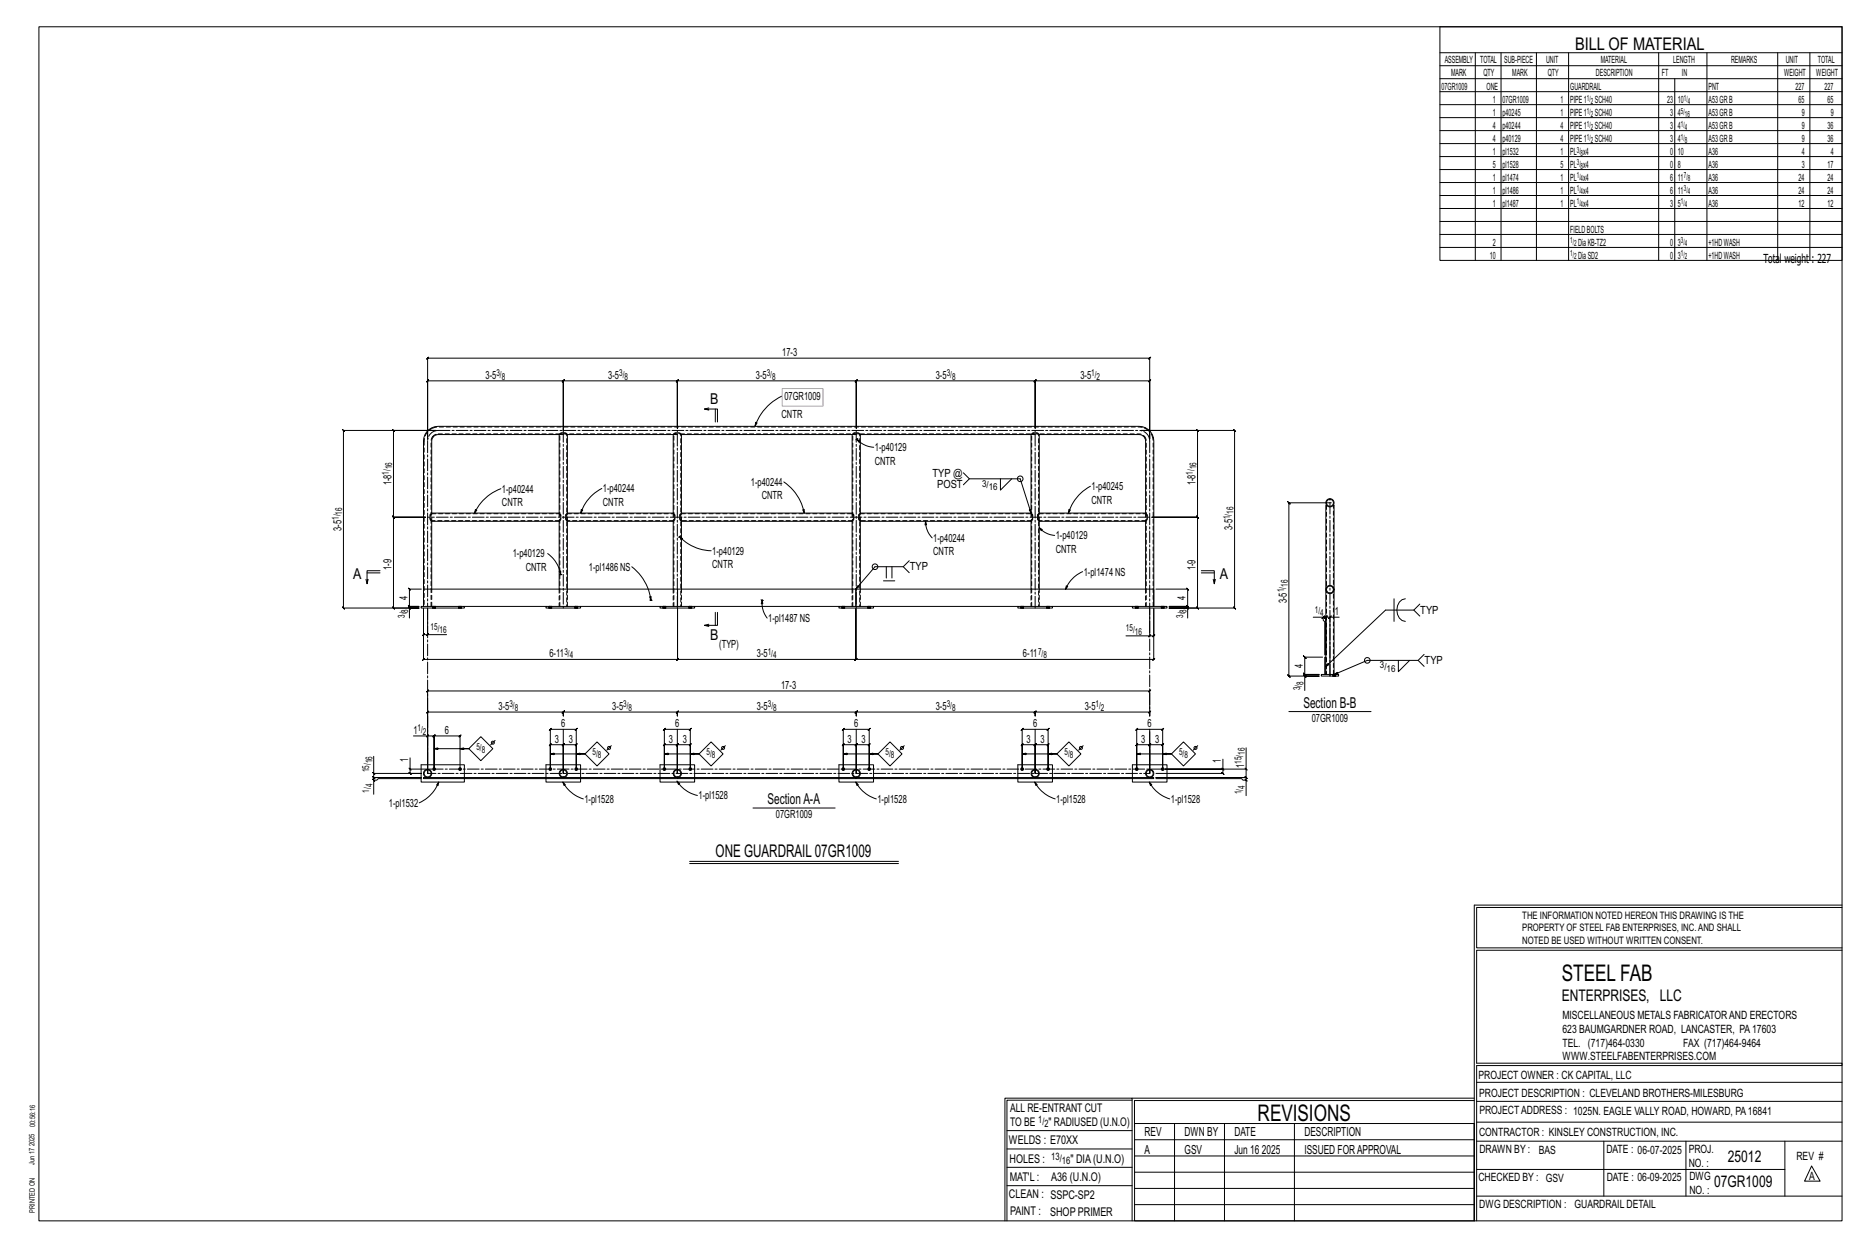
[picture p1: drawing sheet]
<svg xmlns="http://www.w3.org/2000/svg" width="914mm" height="610mm" viewBox="0 0 914 610" stroke-linecap="round" stroke-linejoin="round" font-family="sans-serif">
<g fill="none" stroke="#000" stroke-width=".49">
<path d="M19 13h883v584h-883zM705 13h197v114h-197zM705 26h197M705 32h197M705 39h197M722 26v101M735 26v101M752 26v101M768 26v101M812 26v101M820 39v88M836 26v101"/>
<path d="M870 26v101M886 26v101M705 45h197M705 51h197M705 58h197M705 64h197M705 70h197M705 77h197M705 83h197M705 89h197M705 96h197M705 102h197"/>
<path d="M705 108h197M705 115h197M705 121h197M209 175v1l1-1h-1h354l-1 1 1-1v40v-29l-1 1 1-1h-56l-1 1 1-1v24v-24l-1 1 1-1h-88h1l-1 1v-1v24v-24h1l-1 1v-1h-87l-1 1 1-1v24v-24l-1 1 1-1h-56l-1 1 1-1v25v-25l-1 1 1-1h-67h1l-1 1v-1v29zM347 200h-2M383 194a26 26 0 0 0-13 14M274 213h-61l-1 1-1 2v35M274 213l1-1h2l1 1M274 213v38M278 213v38M278 213h52M330 213v-1h3l1 1"/>
<path d="M330 213v38M334 213v38M334 213h83M347 201l-2-1h6v6M350 200v6M370 207h1l-1 1zM417 213l1-1h2l1 1M417 213v38M419 215l2 1h-1zM419 215a12 12 0 0 0 9 4M419 215h.1M420 215h-1"/>
<path d="M421 213v38M421 213h84M509 213h49h2l1 3v35M245 239a23 23 0 0 0-13 12M295 239a21 21 0 0 0-11 12M384 236a24 24 0 0 1 10 15M472 231l3 3h24l6 17M475 234l-3 3M490 234v6l5-6M534 238a22 22 0 0 0-11 13M211 255v33M233 249v1l-1 1z"/>
<path d="M274 255v33M274 251h-63v1v2v1h63M274 251l1 1v2l-1 1M278 251l-1 1v2l1 1h52M278 251h52M278 255v33M285 249v1l-1 1zM330 255v33M330 251v1v2v1M334 251l-1 1v2l1 1h83M334 251h83M334 255v33"/>
<path d="M393 249h1v2zM417 255v33M417 251l1 1v2l-1 1M421 251l-1 1v2l1 1h84M421 251h84M421 255v33M453 255l1 2h-1zM453 255a11 11 0 0 0 3 8M505 251v-38v-1h3l1 1v38M505 255v33M505 251v1v2v1M509 258l1 1v1z"/>
<path d="M509 258a11 11 0 0 0 7 4M509 255v33M523 249h1l-1 2zM561 255v33M561 251h-52l-1 1v2l1 1h52M561 251l1 1v2l-1 1M649 247v75M652 246h-21l-1-1 2 2-1-1v85l-1-1 2 1h-1h15h-7v7M653 247v83M186 279h-6v7v-3M268 271a16 16 0 0 1 6 10M274 280v-1v2z"/>
<path d="M309 277a25 25 0 0 1 10 17M333 263h1v1zM333 263a22 22 0 0 0 15 6M333 263h-1M333 262v1M434 277v6M437 277v6M442 277l3 3M445 274l-3 3h-14l-9 11M530 280a16 16 0 0 0-8 8M588 279h6v7l1-3M179 283l1 3"/>
<path d="M180 280h6M200 297l1 1zM205 297h-37l1 1-1-1v-86h1l-1-1v1h45h-20l-1-1 1 1v42h-1l1 1v-1h15h-15h-1l1 1v-1v44h-1l1 1v-1h12h-5v5M206 297h21h-21zM206 288h-6l1 1-1-1v9v-1l1 1h-1h5h-5v-1l1 1h-1M207 288v-72a7 7 0 0 1 8-7h343a7 7 0 0 1 7 7v81v-9h-146v9v-9h-87v9v-9h-125v9M209 298v13h10M212 297h.1M213 297h.1M225 297h.1M226 297h.1M227 297h40"/>
<path d="M267 297h17h-17zM269 297h.1M270 297h.1M274 281h.1M274 281h1M281 297h.1M283 297h.1M284 297h39M318 292h1v2zM318 294h1M319 294h.1M323 297h17h-17z"/>
<path d="M325 297h.1M326 297h.1M337 297h.1M339 297h.1M340 297h71M350 300v6M351 300v6h-6h2M373 293v1M373 294v1zM373 294a12 12 0 0 0 3 8M373 294h1M411 297h17h-17z"/>
<path d="M412 297h.1M413 297h.1M425 297h.1M426 297h.1M428 297h70M432 284h6M498 297h17h-17zM500 297h.1M501 297h.1M512 297h.1M514 297h.1M515 297h39"/>
<path d="M522 287h1l-1 1zM554 297h17h-17zM556 297h.1M557 297h.1M563 298v13h-12M566 288h15l1 1-1-1v9v-1l1 1h-1h-9h9v-1l1 1h-1M568 297h.1M570 297h.1M572 297h32l1 1-1-1v-86h1l-1-1v1h-45h27v-1l1 1h-1v42l1 1-1-1h-22h22l1 1-1-1v44l1 1-1-1h-14h9v5M581 297l1 1zM588 280h6M594 283v3"/>
<path d="M682 293v11M688 293a6 6 0 0 0-4 5 6 6 0 0 0 4 6M692 298l3 3M695 296l-3 2h-14l-29 28M209 311l1-1zM209 311h-2l1-1-1 1v-13v25l1-1-1 1h125h-1l1-1v1v-25v25h-1l1-1v1h87h-1l1-1v1v-25v25h-1l1-1v1h146h-1l1-1v1v-25v13l-1 1 1-1h-2M347 305l-2 1M562 312l1-1zM643 302h5v1v1v16M648 302h1l-1 1 2-2-1 1v18v-18l-1 1 2-2-1 1h2M648 301l-1 2zM650 303l2-2z"/>
<path d="M656 302h-5v29M638 330l1 1zM647 322h-8l-1-1 1 1v8l-1-1 1 2v-1h7h-7l-1-1 1 2v-1v1M648 322h1v8h-1zM648 330h-1v1h8v-1h-6M652 330h.1M652 331h.1M654 330h.1M654 331h.1M685 323v6l5-6M694 323l3 3M697 320l-3 3h-25l-16 7"/>
<path d="M269 357l1-1-1 1h13l1-1-1 1v19v-12h1l-1 1v-1h-6l-1 1 1-1v14v-14l-1 1 1-1h-7h1l-1 1v-1v12zM276 357v21zM325 357l1-1-1 1h13h-1l1-1v1v19v-12l-1 1 1-1h-6l-1 1 1-1v14v-14l-1 1 1-1h-7h1l-1 1v-1v12zM332 357v21zM413 356v1h12l1-1-1 1v19v-12h1l-1 1v-1h-6h1l-1 1v-1v14v-14h1l-1 1v-1h-6l-1 1 1-1v12v-19h-1zM419 357v21zM501 356l-1 1h13l1-1-1 1v19v-12h1l-1 1v-1h-6l-1 1 1-1v14v-14l-1 1 1-1h-7h1l-1 1v-1v12v-19zM507 357v21zM556 357l1-1-1 1h13l1-1-1 1v19v-12h1l-1 1v-1h-6l-1 1 1-1v14v-14l-1 1 1-1h-7h1l-1 1v-1v12zM563 357v21zM631 348h40M182 378l1 1z"/>
<path d="M183 370v8h23h-5v1l-1-1h1v-2M183 378v2h-1l1 1v-1h23h-23h-1l1 1v-1v2M200 376l1 1zM201 371v5h10M202 360h7v18v-30v1l1-1h-1h67l-1 1 1-1v2v-2l-1 1 1-1h56l-1 1 1-1v2v-2l-1 1 1-1h87v1l1-1-1 2v-2v1l1-1h-1h88l-1 1 1-1v2v-2l-1 1 1-1h56l-1 1 1-1v2v-12l-1 1 1-1h-354h1l-1 1v-1v40M209 361l1-1zM209 360h3v1l1-1h-1v16v-16v1l1-1h-1h13v1l1-1h-1v16M213 366h16h-4M229 366l6-6 6 6-6 6zM242 362l-2 2M269 369h17h-4M286 369l6-6 6 6-6 6z"/>
<path d="M299 365l-2 2M325 369h17h-4M342 369l6-6 6 6-6 6zM355 365l-2 2M413 369h17h-4M430 369l6-6 6 6-6 6zM443 365l-3 2M500 369h17h-4M517 369l6-6 6 6-6 6zM530 365l-2 2M556 369h17h-4M573 369l6-6 6 6-6 6z"/>
<path d="M586 365l-2 2M598 376l1 1zM599 376v2h-1l1 1v-1h-33M609 376l1 1zM610 366v10h-40h29v-5M610 376v4h-1l1 1v-1h-44h44h-1l1 1v-1v2M182 381l1 1zM206 381h-21l-1 1h-1v7M207 380h125v1h-125zM215 383l-1 1zM215 383a18 18 0 0 1-10 10M227 380v-6h-21v9h21v-2"/>
<path d="M267 381v2h17v-2M267 380v-6h17v6M276 383l1 1h-1zM276 383a17 17 0 0 0 10 8M323 381v2h17v-2M323 380v-6h17v6M331 382l2 1-1 1zM331 382a16 16 0 0 0 10 7M332 380h87v1h-87zM369 395h40M411 381v2h17v-2M411 380v-6h17v6"/>
<path d="M419 383l1 1zM419 383a17 17 0 0 0 10 8M419 380h146v1h-146zM498 381v2h17v-2M498 380v-6h17v6M507 383l1 1h-1zM507 383a17 17 0 0 0 10 8M554 380v-6h17v9h-17v-2M563 383l1 1h-1zM563 383a17 17 0 0 0 10 8M566 381h42v1h2v7M609 381l1 1z"/>
<path d="M338 421h102M338 422h102M722 443v154M722 443h180M902 444h-179v20h179M902 465h-179v55h179v1h-179v76M554 538h-61v59M554 537h168M722 538h-167v13M723 539h179M723 530h179M493 553h61"/>
<path d="M555 550h167v47h-167zM555 558h167M575 550v47M599 550v47M634 550v47M723 549h179M723 558h179M785 558v27M825 558v27M874 558v27M493 571h61M493 562h61"/>
<path d="M555 573h167M555 566h167M723 572h151M887 570l4 8h-8zM492 597v-60h62v60M493 580h61M555 589h167M555 581h167M723 585h179"/>
<circle cx="499" cy="234" r="1.4"/>
<circle cx="651" cy="246" r="1.7"/>
<circle cx="651" cy="246" r="2"/>
<circle cx="428" cy="277" r="1.4"/>
<circle cx="651" cy="288" r="1.7"/>
<circle cx="651" cy="288" r="2"/>
<circle cx="669" cy="323" r="1.4"/>
<circle cx="209" cy="378" r="1.7"/>
<circle cx="209" cy="378" r="2"/>
<circle cx="241" cy="363" r=".7"/>
<circle cx="276" cy="378" r="1.7"/>
<circle cx="276" cy="378" r="2"/>
<circle cx="298" cy="366" r=".7"/>
<circle cx="332" cy="378" r="1.7"/>
<circle cx="332" cy="378" r="2"/>
<circle cx="354" cy="366" r=".7"/>
<circle cx="419" cy="378" r="1.7"/>
<circle cx="419" cy="378" r="2"/>
<circle cx="442" cy="366" r=".7"/>
<circle cx="507" cy="378" r="1.7"/>
<circle cx="507" cy="378" r="2"/>
<circle cx="529" cy="366" r=".7"/>
<circle cx="563" cy="378" r="2"/>
<circle cx="563" cy="378" r="1.7"/>
<circle cx="585" cy="366" r=".7"/>
</g>
<g fill="#000" stroke="#000" stroke-width=".49">
<circle cx="212" cy="376" r=".7"/>
<circle cx="225" cy="376" r=".7"/>
<circle cx="269" cy="376" r=".7"/>
<circle cx="282" cy="376" r=".7"/>
<circle cx="325" cy="376" r=".7"/>
<circle cx="338" cy="376" r=".7"/>
<circle cx="413" cy="376" r=".7"/>
<circle cx="425" cy="376" r=".7"/>
<circle cx="500" cy="376" r=".7"/>
<circle cx="513" cy="376" r=".7"/>
<circle cx="556" cy="376" r=".7"/>
<circle cx="569" cy="376" r=".7"/>
</g>
<g fill="none" stroke="#000" stroke-width=".49" stroke-dasharray="2 1.4">
<path d="M208 216v81M209 211l-1 5M212 210l-3 1M212 214l3-2M215 212h343l2 2M274 213h4M274 212h.1M274 212h1M275 212h.1M276 212l1 1v84M330 213h4M330 212h.1"/>
<path d="M330 212h1M331 212h.1M332 212l1 1v84M417 213h4M418 212h.1M418 212h1M420 212l1 1v84M505 213h4M505 212h.1M505 212h1M506 212h.1M507 212l1 1v84"/>
<path d="M559 209h-344l-3 1M560 214l1 2v81M562 210l-3-1M564 214l-2-4M211 252v-1M211 254h.1M211 255v-1M211 251h63M211 255v-4M211 255h.1M274 251v4M274 251h.1"/>
<path d="M274 251v1M274 255h-63M274 252h.1M274 252h1M275 254l-1 1M277 252l1-1M277 254h.1M278 255l-1-1M278 251h52M278 255v-4M278 255h.1M330 251v4"/>
<path d="M330 251h.1M330 251v1M330 255h-52M330 252h.1M330 254v1M333 252l1-1M333 254h.1M333 255v-1M334 251h83M334 255v-4M334 255h-1M417 251v4"/>
<path d="M417 251h.1M417 251v1M417 255h-83M417 252h1M418 252h.1M418 254l-1 1M420 252l1-1M420 254h.1M421 254h-1M421 254h.1M421 255v-1M421 251h84"/>
<path d="M421 255v-4M421 255h.1M505 251v4M505 251h.1M505 251v1M505 255h-84M505 252h.1M505 254v1M508 252l1-1M508 254h.1M509 255l-1-1M509 251h52"/>
<path d="M509 255v-4M509 255h.1M561 251v4M561 251h.1M561 251v1M561 255h-52M561 252h.1M561 252h1M562 252h.1M562 254l-1 1M649 247v83M211 297v-81l1-2"/>
<path d="M211 297v-9M212 297h.1M212 297h1zM213 297h.1M225 297h.1M226 297h.1M269 297h.1M269 297h1zM270 297h.1M274 288v9M274 297v-85M278 297v-9"/>
<path d="M281 297h.1M282 297h-1M282 297h.1M283 297h.1M325 297h.1M326 297h.1M330 288v9M330 297v-85M334 297v-9M337 297h.1M338 297h-1M338 297h.1"/>
<path d="M339 297h.1M412 297h.1M413 297h-1M413 297h.1M417 288v9M417 297l1-85M421 297v-9M425 297h.1M425 297h1zM426 297h.1M500 297h.1M500 297h1z"/>
<path d="M501 297h.1M505 288v9M505 297v-85M509 297v-9M512 297h.1M513 297h-1M513 297h.1M514 297h.1M556 297h.1M556 297h1zM557 297h.1M561 288v9"/>
<path d="M564 297v-83M568 297h.1M568 297h1M569 297h-1M569 297h.1M570 297h.1M649 289v1M649 287v1M653 290v-1M653 288v-1M653 288h.1M652 330v1"/>
<path d="M652 330h1M653 330l-1 1M653 330v-83M653 330v1M653 330h.1M653 330v1zM653 331h.1M654 330v1M654 330h.1M654 331h.1M654 331v-1M209 377h.1"/>
<path d="M563 376h.1M227 381v-1M267 380v1M276 380h.1M284 381v-1M323 380v1M332 380h.1M340 381v-1M411 380v1M419 380h.1M428 381v-1M498 380v1"/>
<path d="M507 380h.1M515 381v-1M554 380v1"/>
</g>
<path d="M383 190h20v9h-20z" fill="none" stroke="#f0f" stroke-width=".5"/>
<g fill="none" stroke="#000" stroke-width=".49" stroke-dasharray="5.8 1 1 1">
<path d="M209 216v81M215 211h343M215 211l-4 1-1 2-1 2M276 211v86M419 211v86M563 216v134M563 216l-1-2-1-2-3-1M563 253h-354M209 297v81h354v-21M332 297v-86M507 297v-86M651 331v-87"/>
<path d="M569 376h-357"/>
</g>
<g font-size="11.2">
<text x="764" y="480">STEEL FAB</text>
<text x="616" y="548">REVISIONS</text>
</g>
<g font-size="8.6">
<text x="771" y="24">BILL OF MATERIAL</text>
<text x="350" y="419">ONE GUARDRAIL07GR1009</text>
</g>
<g font-size="7.9">
<text x="765" y="490">ENTERPRISES, LLC</text>
<text x="846" y="569">25012</text>
<text x="839" y="581">07GR1009</text>
</g>
<g font-size="7.3">
<text x="348" y="198">B</text>
<text x="173" y="283">A</text>
<text x="597" y="283">A</text>
<text x="348" y="313">B</text>
<text x="638" y="346">Section B-B</text>
<text x="376" y="394">SectionA-A</text>
</g>
<g font-size="6.1">
<text x="863" y="129">Total weight : 227</text>
<text x="560" y="556">REV</text>
<text x="580" y="556">DWN BY</text>
<text x="604" y="556">DATE</text>
<text x="639" y="556">DESCRIPTION</text>
<text x="560" y="564">A</text>
<text x="580" y="564">GSV</text>
<text x="604" y="564">Jun 16</text>
<text x="618" y="564">2025</text>
<text x="639" y="564">ISSUED FORAPPROVAL</text>
</g>
<g font-size="5.9">
<text x="494" y="560">WELDS : E70XX</text>
<text x="494" y="569">HOLES :</text>
<text x="524" y="569">&quot; DIA(U.N.O)</text>
<text x="494" y="578">MAT'L :</text>
<text x="515" y="578">A36 (U.N.O)</text>
<text x="494" y="586">CLEAN : SSPC-SP2</text>
<text x="495" y="595">PAINT :</text>
<text x="514" y="595">SHOP PRIMER</text>
</g>
<g font-size="5.8">
<text x="494" y="544">ALL RE-ENTRANT CUT</text>
<text x="494" y="551">TO BE</text>
<text x="513" y="551">&quot; RADIUSED (U.N.O)</text>
</g>
<g font-size="5.6">
<text x="765" y="499">MISCELLANEOUS METALS FABRICATORAND ERECTORS</text>
<text x="765" y="505">623 BAUMGARDNER ROAD, LANCASTER, PA17603</text>
<text x="765" y="512">TEL. (717)464-0330</text>
<text x="824" y="512">FAX (717)464-9464</text>
<text x="765" y="519">WWW.STEELFABENTERPRISES.COM</text>
<text x="724" y="528">PROJECT OWNER : CK CAPITAL, LLC</text>
<text x="724" y="537">PROJECT DESCRIPTION : CLEVELAND BROTHERS-MILESBURG</text>
<text x="724" y="545">PROJECTADDRESS : 1025N. EAGLE VALLY ROAD, HOWARD, PA16841</text>
<text x="724" y="556">CONTRACTOR : KINSLEY CONSTRUCTION, INC.</text>
<text x="724" y="564">DRAWN BY :</text>
<text x="753" y="564">BAS</text>
<text x="786" y="564">DATE : 06-07-2025</text>
<text x="827" y="564">PROJ.</text>
<text x="879" y="568">REV #</text>
<text x="827" y="571">NO. :</text>
<text x="724" y="578">CHECKED BY : GSV</text>
<text x="787" y="578">DATE : 06-09-2025</text>
<text x="827" y="578">DWG</text>
<text x="886" y="578">A</text>
<text x="827" y="584">NO. :</text>
<text x="724" y="591">DWG DESCRIPTION : GUARDRAIL DETAIL</text>
</g>
<g font-size="5.5">
<text x="383" y="174">17-3</text>
<text x="238" y="185">3-5</text>
<text x="298" y="185">3-5</text>
<text x="370" y="185">3-5</text>
<text x="458" y="185">3-5</text>
<text x="529" y="185">3-5</text>
<text x="384" y="196">07GR1009</text>
<text x="383" y="204">CNTR</text>
<text x="428" y="221">1-p40129</text>
<text x="428" y="227">CNTR</text>
<text x="456" y="233">TYP @</text>
<text x="192" y="238" transform="rotate(-90 192 238)">1-8</text>
<text x="368" y="238">1-p40244</text>
<text x="459" y="239">POST</text>
<text x="534" y="240">1-p40245</text>
<text x="585" y="238" transform="rotate(-90 585 238)">1-8</text>
<text x="246" y="241">1-p40244</text>
<text x="295" y="241">1-p40244</text>
<text x="373" y="244">CNTR</text>
<text x="246" y="248">CNTR</text>
<text x="295" y="247">CNTR</text>
<text x="534" y="246">CNTR</text>
<text x="167" y="260" transform="rotate(-90 167 260)">3-5</text>
<text x="517" y="264">1-p40129</text>
<text x="603" y="259" transform="rotate(-90 603 259)">3-5</text>
<text x="457" y="265">1-p40244</text>
<text x="251" y="273">1-p40129</text>
<text x="349" y="271">1-p40129</text>
<text x="457" y="272">CNTR</text>
<text x="517" y="270">CNTR</text>
<text x="192" y="279" transform="rotate(-90 192 279)">1-9</text>
<text x="257" y="279">CNTR</text>
<text x="288" y="279">1-pl1486 NS</text>
<text x="349" y="278">CNTR</text>
<text x="445" y="279">TYP</text>
<text x="530" y="282">1-pl1474 NS</text>
<text x="585" y="279" transform="rotate(-90 585 279)">1-9</text>
<text x="199" y="293" transform="rotate(-90 199 293)">4</text>
<text x="580" y="293" transform="rotate(-90 580 293)">4</text>
<text x="630" y="295" transform="rotate(-90 630 295)">3-5</text>
<text x="376" y="304">1-pl1487 NS</text>
<text x="653" y="301">1</text>
<text x="695" y="300">TYP</text>
<text x="352" y="317">(TYP)</text>
<text x="269" y="322">6-11</text>
<text x="370" y="322">3-5</text>
<text x="501" y="322">6-11</text>
<text x="638" y="327" transform="rotate(-90 638 327)">4</text>
<text x="697" y="325">TYP</text>
<text x="382" y="337">17-3</text>
<text x="244" y="347">3-5</text>
<text x="300" y="347">3-5</text>
<text x="371" y="347">3-5</text>
<text x="458" y="347">3-5</text>
<text x="531" y="347">3-5</text>
<text x="642" y="353">07GR1009</text>
<text x="202" y="359">1</text>
<text x="218" y="359">6</text>
<text x="275" y="356">6</text>
<text x="331" y="356">6</text>
<text x="418" y="356">6</text>
<text x="506" y="356">6</text>
<text x="562" y="356">6</text>
<text x="272" y="363">3</text>
<text x="278" y="363">3</text>
<text x="327" y="363">3</text>
<text x="334" y="363">3</text>
<text x="415" y="363">3</text>
<text x="422" y="363">3</text>
<text x="503" y="363">3</text>
<text x="509" y="363">3</text>
<text x="559" y="363">3</text>
<text x="565" y="363">3</text>
<text x="200" y="373" transform="rotate(-90 200 373)">1</text>
<text x="598" y="373" transform="rotate(-90 598 373)">1</text>
<text x="609" y="376" transform="rotate(-90 609 376)">1</text>
<text x="190" y="395">1-pl1532</text>
<text x="286" y="393">1-pl1528</text>
<text x="342" y="391">1-pl1528</text>
<text x="429" y="393">1-pl1528</text>
<text x="517" y="393">1-pl1528</text>
<text x="573" y="393">1-pl1528</text>
<text x="380" y="400">07GR1009</text>
</g>
<g font-size="5">
<text x="745" y="450">THE INFORMATION NOTED HEREON THIS DRAWING IS THE</text>
<text x="745" y="456">PROPERTY OF STEEL FAB ENTERPRISES, INC.AND SHALL</text>
<text x="745" y="462">NOTED BE USED WITHOUT WRITTEN CONSENT.</text>
<text x="508" y="550">1/</text>
<text x="511" y="551">2</text>
<text x="515" y="568">13/</text>
<text x="520" y="570">16</text>
</g>
<g font-size="4.9">
<text x="707" y="31">ASSEMBLY</text>
<text x="725" y="31">TOTAL</text>
<text x="736" y="31">SUB-PIECE</text>
<text x="757" y="31">UNIT</text>
<text x="784" y="31">MATERIAL</text>
<text x="819" y="31">LENGTH</text>
<text x="847" y="31">REMARKS</text>
<text x="874" y="31">UNIT</text>
<text x="890" y="31">TOTAL</text>
<text x="710" y="37">MARK</text>
<text x="726" y="37">QTY</text>
<text x="740" y="37">MARK</text>
<text x="758" y="37">QTY</text>
<text x="781" y="37">DESCRIPTION</text>
<text x="814" y="37">FT</text>
<text x="823" y="37">IN</text>
<text x="873" y="37">WEIGHT</text>
<text x="889" y="37">WEIGHT</text>
<text x="706" y="44">07GR1009</text>
<text x="728" y="44">ONE</text>
<text x="769" y="44">GUARDRAIL</text>
<text x="836" y="44">PNT</text>
<text x="879" y="44">227</text>
<text x="893" y="44">227</text>
<text x="731" y="50">1</text>
<text x="736" y="50">07GR1009</text>
<text x="764" y="50">1</text>
<text x="769" y="50">PIPE1</text>
<text x="781" y="50">SCH40</text>
<text x="816" y="50">23</text>
<text x="821" y="50">10</text>
<text x="836" y="50">A53GRB</text>
<text x="880" y="50">65</text>
<text x="895" y="50">65</text>
<text x="731" y="57">1</text>
<text x="736" y="57">p40245</text>
<text x="764" y="57">1</text>
<text x="769" y="57">PIPE1</text>
<text x="781" y="57">SCH40</text>
<text x="818" y="57">3</text>
<text x="821" y="57">4</text>
<text x="836" y="57">A53GRB</text>
<text x="882" y="57">9</text>
<text x="896" y="57">9</text>
<text x="731" y="63">4</text>
<text x="736" y="63">p40244</text>
<text x="764" y="63">4</text>
<text x="769" y="63">PIPE1</text>
<text x="781" y="63">SCH40</text>
<text x="818" y="63">3</text>
<text x="821" y="63">4</text>
<text x="836" y="63">A53GRB</text>
<text x="882" y="63">9</text>
<text x="895" y="63">36</text>
<text x="731" y="69">4</text>
<text x="736" y="69">p40129</text>
<text x="764" y="69">4</text>
<text x="769" y="69">PIPE1</text>
<text x="781" y="69">SCH40</text>
<text x="818" y="69">3</text>
<text x="821" y="69">4</text>
<text x="836" y="69">A53GRB</text>
<text x="882" y="69">9</text>
<text x="895" y="69">36</text>
<text x="731" y="76">1</text>
<text x="736" y="76">pl1532</text>
<text x="764" y="76">1</text>
<text x="769" y="76">PL x4</text>
<text x="818" y="76">0</text>
<text x="821" y="76">10</text>
<text x="836" y="76">A36</text>
<text x="882" y="76">4</text>
<text x="896" y="76">4</text>
<text x="731" y="82">5</text>
<text x="736" y="82">pl1528</text>
<text x="764" y="82">5</text>
<text x="769" y="82">PL x4</text>
<text x="818" y="82">0</text>
<text x="821" y="82">8</text>
<text x="836" y="82">A36</text>
<text x="882" y="82">3</text>
<text x="895" y="82">17</text>
<text x="731" y="88">1</text>
<text x="736" y="88">pl1474</text>
<text x="764" y="88">1</text>
<text x="769" y="88">PL x4</text>
<text x="818" y="88">6</text>
<text x="821" y="88">11</text>
<text x="836" y="88">A36</text>
<text x="880" y="88">24</text>
<text x="895" y="88">24</text>
<text x="731" y="95">1</text>
<text x="736" y="95">pl1486</text>
<text x="764" y="95">1</text>
<text x="769" y="95">PL x4</text>
<text x="818" y="95">6</text>
<text x="821" y="95">11</text>
<text x="836" y="95">A36</text>
<text x="880" y="95">24</text>
<text x="895" y="95">24</text>
<text x="731" y="101">1</text>
<text x="736" y="101">pl1487</text>
<text x="764" y="101">1</text>
<text x="769" y="101">PL x4</text>
<text x="818" y="101">3</text>
<text x="821" y="101">5</text>
<text x="836" y="101">A36</text>
<text x="880" y="101">12</text>
<text x="895" y="101">12</text>
<text x="769" y="114">FIELDBOLTS</text>
<text x="731" y="120">2</text>
<text x="772" y="120">DiaKB-TZ2</text>
<text x="818" y="120">0</text>
<text x="821" y="120">3</text>
<text x="836" y="120">+1HDWASH</text>
<text x="729" y="127">10</text>
<text x="772" y="127">DiaSD2</text>
<text x="818" y="127">0</text>
<text x="821" y="127">3</text>
<text x="836" y="127">+1HDWASH</text>
</g>
<g font-size="4.7">
<text x="243" y="184">3/</text>
<text x="246" y="186">8</text>
<text x="303" y="184">3/</text>
<text x="306" y="186">8</text>
<text x="375" y="184">3/</text>
<text x="378" y="186">8</text>
<text x="463" y="184">3/</text>
<text x="466" y="186">8</text>
<text x="534" y="184">1/</text>
<text x="537" y="186">2</text>
<text x="190" y="232" transform="rotate(-90 190 232)">1/</text>
<text x="192" y="230" transform="rotate(-90 192 230)">16</text>
<text x="584" y="232" transform="rotate(-90 584 232)">1/</text>
<text x="586" y="230" transform="rotate(-90 586 230)">16</text>
<text x="481" y="238">3/</text>
<text x="484" y="240">16</text>
<text x="168" y="252" transform="rotate(-90 168 252)">16</text>
<text x="604" y="251" transform="rotate(-90 604 251)">16</text>
<text x="166" y="254" transform="rotate(-90 166 254)">1/</text>
<text x="602" y="254" transform="rotate(-90 602 254)">1/</text>
<text x="630" y="287" transform="rotate(-90 630 287)">16</text>
<text x="629" y="290" transform="rotate(-90 629 290)">1/</text>
<text x="200" y="300" transform="rotate(-90 200 300)">8</text>
<text x="581" y="300" transform="rotate(-90 581 300)">8</text>
<text x="644" y="300">1/</text>
<text x="198" y="302" transform="rotate(-90 198 302)">3/</text>
<text x="579" y="302" transform="rotate(-90 579 302)">3/</text>
<text x="646" y="301">4</text>
<text x="211" y="308">15/</text>
<text x="215" y="310">16</text>
<text x="551" y="309">15/</text>
<text x="556" y="311">16</text>
<text x="276" y="320">3/</text>
<text x="279" y="322">4</text>
<text x="376" y="320">1/</text>
<text x="378" y="322">4</text>
<text x="508" y="320">7/</text>
<text x="511" y="322">8</text>
<text x="675" y="327">3/</text>
<text x="679" y="329">16</text>
<text x="638" y="335" transform="rotate(-90 638 335)">8</text>
<text x="636" y="338" transform="rotate(-90 636 338)">3/</text>
<text x="249" y="346">3/</text>
<text x="252" y="348">8</text>
<text x="305" y="346">3/</text>
<text x="308" y="348">8</text>
<text x="376" y="346">3/</text>
<text x="378" y="348">8</text>
<text x="463" y="346">3/</text>
<text x="466" y="348">8</text>
<text x="536" y="346">1/</text>
<text x="539" y="348">2</text>
<text x="204" y="358">1/</text>
<text x="207" y="359">2</text>
<text x="233" y="367">5/</text>
<text x="236" y="368">8</text>
<text x="290" y="369">5/</text>
<text x="293" y="371">8</text>
<text x="346" y="369">5/</text>
<text x="349" y="371">8</text>
<text x="433" y="369">5/</text>
<text x="436" y="371">8</text>
<text x="521" y="369">5/</text>
<text x="524" y="371">8</text>
<text x="577" y="369">5/</text>
<text x="580" y="371">8</text>
<text x="609" y="369" transform="rotate(-90 609 369)">16</text>
<text x="181" y="378" transform="rotate(-90 181 378)">15/</text>
<text x="182" y="374" transform="rotate(-90 182 374)">16</text>
<text x="608" y="374" transform="rotate(-90 608 374)">15/</text>
<text x="181" y="388" transform="rotate(-90 181 388)">1/</text>
<text x="182" y="385" transform="rotate(-90 182 385)">4</text>
<text x="608" y="389" transform="rotate(-90 608 389)">1/</text>
<text x="609" y="386" transform="rotate(-90 609 386)">4</text>
</g>
<g font-size="4.2">
<text x="777" y="49">1/</text>
<text x="779" y="51">2</text>
<text x="824" y="49">1/</text>
<text x="826" y="51">4</text>
<text x="777" y="56">1/</text>
<text x="779" y="57">2</text>
<text x="823" y="56">5/</text>
<text x="825" y="57">16</text>
<text x="777" y="62">1/</text>
<text x="779" y="63">2</text>
<text x="823" y="62">1/</text>
<text x="825" y="63">4</text>
<text x="777" y="68">1/</text>
<text x="779" y="70">2</text>
<text x="823" y="68">1/</text>
<text x="825" y="70">8</text>
<text x="772" y="75">3/</text>
<text x="774" y="76">8</text>
<text x="772" y="81">3/</text>
<text x="774" y="82">8</text>
<text x="772" y="87">1/</text>
<text x="774" y="89">4</text>
<text x="824" y="87">7/</text>
<text x="826" y="89">8</text>
<text x="772" y="94">1/</text>
<text x="774" y="95">4</text>
<text x="824" y="94">3/</text>
<text x="826" y="95">4</text>
<text x="772" y="100">1/</text>
<text x="774" y="101">4</text>
<text x="823" y="100">1/</text>
<text x="825" y="101">4</text>
<text x="769" y="119">1/</text>
<text x="823" y="119">3/</text>
<text x="769" y="125">1/</text>
<text x="770" y="121">2</text>
<text x="823" y="125">1/</text>
<text x="825" y="121">4</text>
<text x="770" y="127">2</text>
<text x="825" y="127">2</text>
</g>
<g font-size="3.7">
<text x="17" y="551" transform="rotate(-90 17 551)">00:56:16</text>
<text x="17" y="561" transform="rotate(-90 17 561)">2025</text>
<text x="17" y="570" transform="rotate(-90 17 570)">Jun 17</text>
<text x="17" y="593" transform="rotate(-90 17 593)">PRINTED ON</text>
</g>
</svg>
